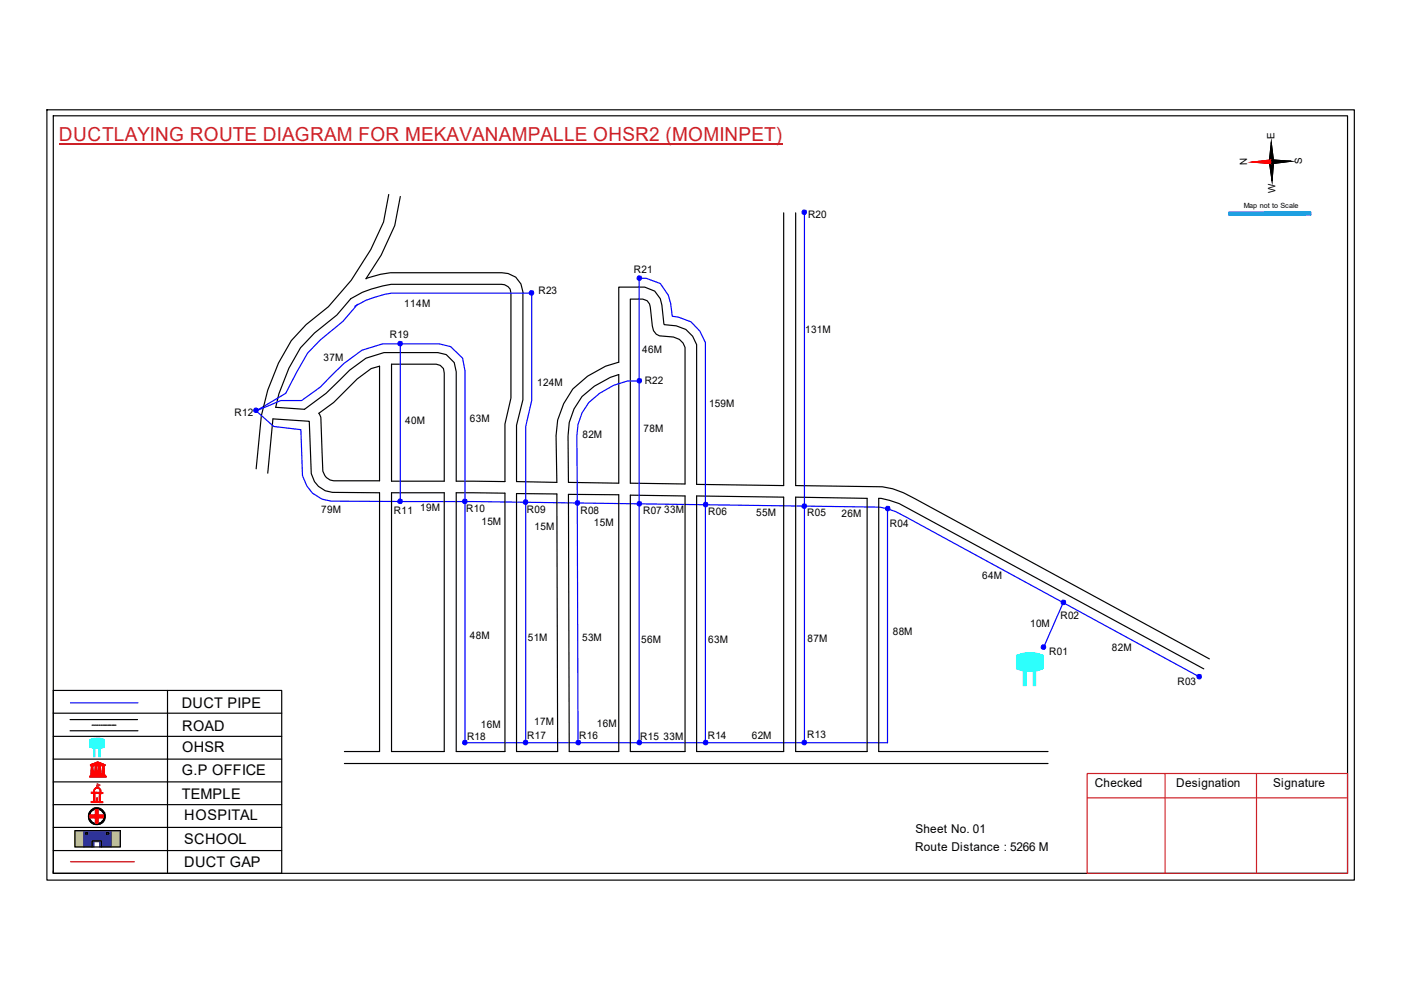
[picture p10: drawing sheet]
<svg xmlns="http://www.w3.org/2000/svg" width="297mm" height="210mm" viewBox="0 0 297 210" stroke-linecap="round" stroke-linejoin="round" font-family="sans-serif">
<path d="M11.3 151.2h48.4M11.3 156.1h48.4M14.9 152.6h14.3M14.9 154.9h14.3M35.5 146.4v38.8M11.3 175.4h48.4M11.3 161h48.4M11.3 165.8h48.4M11.3 170.6h48.4M11.3 180.3h48.4" fill="none" stroke="#000" stroke-width=".25"/>
<path d="M21 158.6h.3v1.8h-.3z" fill-rule="evenodd" fill="#0ffffc"/>
<path d="M21 158.6h.3v1.8h-.3z" fill="none" stroke="#0ffffc" stroke-width=".21"/>
<path d="M19.9 158.6h.2v1.8h-.2z" fill-rule="evenodd" fill="#0ffffc"/>
<path d="M19 156.9l1.6-.4 1.5 .3v1.6l-1.5 .3-1.6-.4zM19.9 158.6h.2v1.8h-.2z" fill="none" stroke="#0ffffc" stroke-width=".21"/>
<path d="M19 156.8a4 4 0 0 1 3.1 0v1.7a4.5 4.5 0 0 1-3-.1z" fill-rule="evenodd" fill="#0ffffc"/>
<path d="M19 156.8a4 4 0 0 1 3.1 0v1.7a4.5 4.5 0 0 1-3-.1z" fill="none" stroke="#0ffffc" stroke-width=".21"/>
<path d="M19 164.6h3.5v.2h-3.5zM19.2 164.3h3.1v.2h-3.1zM19.2 162.1l1.5-.6 1.6 .7zM19.3 162.4l.6-.1-.2 .1 .1 1.7h-.5l.1-1.7zM19.3 164.2h2.8v.1h-2.8zM19.5 162.1l1.2-.5 1.3 .5zM20.1 162.3h.5v1.8h-.5zM20.7 161.7l.2 .1-.2 .3zM20.9 162.3h.5v1.8h-.5zM21.6 162.3l.6 .1h-.1v1.7h-.4l.1-1.7z" fill="none" stroke="#f00" stroke-width=".21"/>
<path d="M21.6 162.3h.5v1.8h-.5z" fill-rule="evenodd" fill="#f00"/>
<path d="M21.6 162.3h.5v1.8h-.5z" fill="none" stroke="#f00" stroke-width=".21"/>
<path d="M20.9 162.3h.5v1.8h-.5z" fill-rule="evenodd" fill="#f00"/>
<path d="M20.9 162.3h.5v1.8h-.5z" fill="none" stroke="#f00" stroke-width=".21"/>
<path d="M20.1 162.3h.5v1.8h-.5z" fill-rule="evenodd" fill="#f00"/>
<path d="M20.1 162.3h.5v1.8h-.5z" fill="none" stroke="#f00" stroke-width=".21"/>
<path d="M19.3 162.3h.5v1.8h-.5z" fill-rule="evenodd" fill="#f00"/>
<path d="M19.3 162.3h.5v1.8h-.5z" fill="none" stroke="#f00" stroke-width=".21"/>
<path d="M20.6 161.7h.4v.4h-.4z" fill-rule="evenodd" fill="#f00"/>
<path d="M19 164.6h3.6v.2h-3.6zM19 164.7h3.6M19.2 164.3h3.1v.2h-3.1zM19.2 164.4h3.1M19.3 164.2h2.8v.1h-2.8zM19.3 164.3h2.8M20.6 161.7h.4v.4h-.4z" fill="none" stroke="#f00" stroke-width=".21"/>
<path d="M19.2 162.1l1-.4a.94 .94 0 0 1 1.1 0l1 .4v.2h-3.1zM19.9 162.1h.7l-.1-.3zM21 161.8l-.1 .3h.7z" fill-rule="evenodd" fill="#f00"/>
<path d="M19.2 162.1l1-.4a.94 .94 0 0 1 1.1 0l1 .4v.2h-3.1zM19.9 162.1l.6-.3 .1 .3zM20.1 168.1h1l-.1 1.9-.9-.1zM20.1 167.2a.73 .73 0 0 1 .9-.2 .73 .73 0 0 1 .4 .9v.2h.4v.1h-.5v1.7l.5 .1v.2l-2.5-.1v-.2h.6v-1.8h-.5v-.1h.5v-.4zM20.1 167.3a.55 .55 0 0 1 1 0l.2 .8-1.4-.1zM20.5 169.2l.1 .6zM20.6 166.5l.1 .5zM21 161.8l.6 .3h-.7z" fill="none" stroke="#f00" stroke-width=".21"/>
<path d="M20.6 166.2l.6 .3-.5 .3z" fill="none" stroke="#e66000" stroke-width=".21"/>
<path d="M20 167.2a.8 .8 0 0 1 1.4 .3v.5l.4 .1v.1l-.5 .1v1.5l.1 .2h.4v.2h-2.5v-.3l.6-.1v-1.6h-.6v-.2h.5zM20.1 167.4l-.2 .6h1.3l-.1-.6-.2-.3h-.5zM20.1 168.3v1.6h.9v-1.7zM20.4 169.2h.3l-.1 .7h-.2z" fill-rule="evenodd" fill="#f00"/>
<path d="M20 167.2a.8 .8 0 0 1 1.4 .3v.5l.4 .1v.1l-.5 .1v1.5l.1 .2h.4v.2h-2.5v-.3l.6-.1v-1.6h-.6v-.2h.5zM20.1 167.4l.3-.3h.5l.2 .3 .1 .6h-1.3zM20.1 168.3l.9-.1v1.7h-.9zM20.4 169.2h.3l-.1 .7h-.2z" fill="none" stroke="#f00" stroke-width=".21"/>
<path d="M20.6 166.5v.5z" fill="#f00"/>
<path d="M20.6 166.5v.5z" fill="none" stroke="#f00" stroke-width=".21"/>
<path d="M20.6 166.5v.5z" fill="#f00"/>
<path d="M20.6 166.5v.5z" fill="none" stroke="#f00" stroke-width=".21"/>
<path d="M20.6 166.5v.5z" fill="#f00"/>
<path d="M20.6 166.5v.5zM20.6 166.5v.5" fill="none" stroke="#f00" stroke-width=".21"/>
<path d="M20.7 166.8l-.1 .2z" fill="#f00"/>
<path d="M20.7 166.8l-.1 .2z" fill="none" stroke="#f00" stroke-width=".21"/>
<path d="M20.7 166.8v.2z" fill="#f00"/>
<path d="M20.7 166.8v.2z" fill="none" stroke="#f00" stroke-width=".21"/>
<path d="M20.6 167h.1z" fill="#f00"/>
<path d="M20.6 167h.1z" fill="none" stroke="#f00" stroke-width=".21"/>
<path d="M20.6 167h.1z" fill="#f00"/>
<path d="M20.6 167h.1z" fill="none" stroke="#f00" stroke-width=".21"/>
<path d="M20.6 166.2l.6 .3-.6 .3z" fill-rule="evenodd" fill="#e66000"/>
<path d="M20.6 166.2l.6 .3-.6 .3z" fill="none" stroke="#e66000" stroke-width=".21"/>
<path d="M11.3 146.4h48.4v38.8h-48.4zM19.5 153.8h.4M20 153.8h.3M20.4 153.8h.4M21 153.8h.2M21.4 153.8h.3M21.9 153.8h.3M22.3 153.8h.3M22.8 153.8h.4M23.2 153.8h.4M23.7 153.8h.4M24.2 153.8h.4" fill="none" stroke="#000" stroke-width=".25"/>
<path d="M14.9 149h14.3" fill="none" stroke="#00f" stroke-width=".25"/>
<g fill="none" stroke="#000" stroke-width=".21">
<path d="M19.3 172a1.38 1.38 0 0 1 2.4 .2 1.49 1.49 0 0 1-.8 2.4 1.59 1.59 0 0 1-1.7-.8 1.59 1.59 0 0 1 .1-1.8z"/>
<circle cx="20.5" cy="173" r="1.81"/>
<circle cx="20.5" cy="173.1" r="1.78"/>
<circle cx="20.5" cy="173.1" r="1.59"/>
</g>
<path d="M18.7 173a1.81 1.81 0 0 1 3.6 0 1.81 1.81 0 0 1-3.6 0zM19.3 172a1.55 1.55 0 0 0 .2 2.2 1.55 1.55 0 0 0 2.2-.1 1.55 1.55 0 0 0-.2-2.2l-.4-.2a1.37 1.37 0 0 0-1.8 .3z" fill-rule="evenodd" fill="#000"/>
<path d="M19.1 172.8h1.2v-1.1h.5v1.1h1.1v.6h-1.1v1.1h-.5v-1.1h-1.2z" fill="none" stroke="#f00" stroke-width=".25"/>
<path d="M19.1 172.8h1.1v-1.1h.6v1.1h1.1v.6h-1.1v1.1h-.6v-1.1h-1.1z" fill-rule="evenodd" fill="#f00"/>
<path d="M19.1 172.8h1.1v-1.1h.6v1.1h1.1v.6h-1.1v1.1h-.6v-1.1h-1.1z" fill="none" stroke="#f00" stroke-width=".21"/>
<path d="M14.9 182.7h13.6" fill="none" stroke="#f00" stroke-width=".25"/>
<path d="M15.9 176.1h1.9v3.5h-1.9zM23.6 176.1h1.9v3.5h-1.9z" fill-rule="evenodd" fill="#c8c92d"/>
<path d="M15.9 176.1h1.9v3.5h-1.9zM23.6 176.1h1.9v3.5h-1.9z" fill="none" stroke="#c8c92d" stroke-width=".21"/>
<path d="M17.7 176.1h5.9v3.5h-2.5v-1.1h-1.2v1.1h-2.2zM18.2 176.5v.4h.3v-.4zM22.6 176.5v.4h.4v-.4z" fill-rule="evenodd" fill="#293189"/>
<path d="M17.7 176.1h5.9v3.5h-2.5v-1.1h-1.2v1.1h-2.2zM18.2 176.5h.3v.4h-.3zM22.6 176.5h.4v.4h-.4z" fill="none" stroke="#293189" stroke-width=".21"/>
<path d="M9.9 23.3h277.2v163.3h-277.2zM11.3 24.6h274.4v160.6h-274.4zM273.7 34.2l-8.2 .2M15.9 176.1h9.6v3.5h-9.6zM18.2 176.5h.4v.4h-.4zM19.5 179.6v-1.3h2v1.3M22.6 176.5h.5v.4h-.5zM11.3 184.8v.4" fill="none" stroke="#000" stroke-width=".25"/>
<path d="M12.5 30.4h153.4M230.5 164h55.2v21.2h-55.2zM230.5 169.2h55.2M247 164v21.2M266.4 164v21.2" fill="none" stroke="#cd2027" stroke-width=".25"/>
<path d="M269.1 34.3h.9l-.3 4.1zM269.5 30.2l.5 4.1h-.9z" fill="#000"/>
<path d="M269.1 34.3h.9l-.3 4.1zM269.5 30.2l.5 4.1h-.9z" fill="none" stroke="#000" stroke-width=".21"/>
<path d="M265.5 34.4l4.1-.5v.8z" fill="#f00"/>
<path d="M265.5 34.4l4.1-.5v.8z" fill="none" stroke="#f00" stroke-width=".21"/>
<path d="M269.6 33.9l4.1 .3-4.1 .5zM269.1 34.3h.9l-.3 4.1zM269.5 30.2l.5 4.1h-.9z" fill="#000"/>
<path d="M269.1 34.3h.9l-.3 4.1zM269.5 30.2l.5 4.1h-.9zM269.6 33.9l4.1 .3-4.1 .5z" fill="none" stroke="#000" stroke-width=".21"/>
<path d="M273.7 34.2l-8.2 .2" fill="none" stroke="#000" stroke-width=".25"/>
<path d="M265.5 34.4l4.1-.5v.8z" fill="#f00"/>
<path d="M265.5 34.4l4.1-.5v.8z" fill="none" stroke="#f00" stroke-width=".21"/>
<path d="M269.6 33.9l4.1 .3-4.1 .5z" fill="#000"/>
<path d="M269.6 33.9l4.1 .3-4.1 .5z" fill="none" stroke="#000" stroke-width=".21"/>
<path d="M269.6 34.3l-4.1 .1" fill="none" stroke="#f00" stroke-width=".25"/>
<path d="M273.7 34.2l-4.1 .1" fill="none" stroke="#000" stroke-width=".25"/>
<path d="M260.6 45h17.2v.6h-17.2z" fill-rule="evenodd" fill="#0093dd"/>
<path d="M260.6 45h17.2v.6h-17.2z" fill="none" stroke="#0093dd" stroke-width=".21"/>
<path d="M260.6 45h17.3v.6h-17.3z" fill="none" stroke="#0093dd" stroke-width=".25"/>
<g fill="none" stroke="#000" stroke-width=".25">
<path d="M82.4 41.2l-1.1 5.9-2.7 5.8-4.1 6.5-4.9 5.6-4.7 3.8-3.1 3.4-2.7 4.8-2.3 5.7-1.4 5.4-1.1 11.3M84.9 41.7l-1.2 6.1-2.9 6.3-3.2 5 3-.9 2.2-.4h23.6a4.2 4.2 0 0 1 4.5 4.1v22.9l-1.4 5.4v11.9l8.6 .2-.2-9.9a15.4 15.4 0 0 1 6.7-12.6l3.8-2.2 2.8-.8v-15.9h5.5l2.1 .8 1.2 1.6 .3 1.4 .5 4.1 2.6 .3 2 .7 1.5 1.5 .8 1.8v29.6l18.5 .3v-57.9M168.7 45.1v57.9l18.4 .2 2.2 .4 2.3 .9 64.8 35.2M66.7 70.6l4.7-3.8 3-3.5a22.4 22.4 0 0 1 8.5-3h23.4a1.89 1.89 0 0 1 2 1.8v22.3l-1.2 5.5v12.2l-10.4-.1v-23.2l-.4-1.9-1.7-1.7-1.8-.4h-11.4l-3.8 1.1-3.5 2.6-5 4.9-4.5 3.4-6.1-.4 .6-2.9 2.2-5.4 2.4-4.4zM83 77.2h9.5l.8 .3 .7 .6 .2 1v22.9h-11.2zM133.6 63.4h2.7l.9 .4 .5 .6 .2 .7 .4 4 .3 1 .5 .8 .7 .3 3 .3 1.3 .5 .7 .7 .4 1v28.9l-11.6-.2zM67.6 87.6l3.1-2.3 5-5 3-2.2 1.8-.5v24.3h-9.8a2.56 2.56 0 0 1-2.3-2l-.4-11.4zM123.4 84.1l2.6-2.2 3.4-1.9 1.8-.6v23l-10.7-.1-.1-9.8 .3-2.9 1-2.9zM56.8 100.3l1.1-11.5 7.7 .5 .4 11.1a4.9 4.9 0 0 0 4.5 4l10 .1v54.8h-7.5M83 104.5h11.2v54.8h-11.2zM96.7 104.5l10.4 .1v54.7h-10.4zM109.5 104.6l8.6 .1 .1 54.6h-8.7z"/>
<path d="M120.5 104.8l10.7 .1v54.4h-10.5zM133.6 105l11.6 .2v54.1h-11.6zM147.7 105.2l18.5 .2v53.9h-18.5zM168.7 105.4l15.2 .3v53.6h-15.2zM255.2 141.8l-62.4-33.9a15.1 15.1 0 0 0-6.5-2.2v53.6h35.9M73 161.9h149.2"/>
</g>
<path d="M170.6 45.1v112.4M75.2 64.9a22.1 22.1 0 0 1 7.9-2.8h29.6v22.8l-1.2 5.5v67.1M75.8 64.5l-3.1 3.7-4.8 3.9-2.7 2.7-4.6 8.6-6.3 3.7M84.9 72.9v33.4M54.3 87.1l3.7 3.3 5.8 .7 .3 9.7a6.7 6.7 0 0 0 6.1 5.5h30.2l86.2 1.2 3.3 1 2.1 1.1 62.3 33.9M54.3 87.1l5.3-2.2h4.4l3.9-2.9 5-5 3.8-2.7 4.4-1.4h12l2.4 .6 2.6 2.4 .5 2.8v78.8h89.6v-49.6M135.5 80.8h-2.4l-3 .9-3 1.7a10.5 10.5 0 0 0-4.8 9.1l.3 65M225.4 127.8l-4.1 9.4M135.5 157.5v-98.5h1.5l3 1.1 1.7 2.5 .5 1.7 .3 2.8a7.2 7.2 0 0 1 7.1 5.5v84.9" fill="none" stroke="#00f" stroke-width=".25"/>
<circle cx="221.3" cy="137.2" r=".49" fill="#00f"/>
<circle cx="221.3" cy="137.2" r=".49" fill="none" stroke="#00f" stroke-width=".21"/>
<circle cx="225.5" cy="127.7" r=".49" fill="#00f"/>
<circle cx="225.5" cy="127.7" r=".49" fill="none" stroke="#00f" stroke-width=".21"/>
<circle cx="254.3" cy="143.4" r=".49" fill="#00f"/>
<circle cx="254.3" cy="143.4" r=".49" fill="none" stroke="#00f" stroke-width=".21"/>
<circle cx="188.2" cy="107.8" r=".49" fill="#00f"/>
<circle cx="188.2" cy="107.8" r=".49" fill="none" stroke="#00f" stroke-width=".21"/>
<circle cx="170.5" cy="107.3" r=".49" fill="#00f"/>
<circle cx="170.5" cy="107.3" r=".49" fill="none" stroke="#00f" stroke-width=".21"/>
<circle cx="149.6" cy="106.9" r=".49" fill="#00f"/>
<circle cx="149.6" cy="106.9" r=".49" fill="none" stroke="#00f" stroke-width=".21"/>
<circle cx="135.6" cy="106.8" r=".49" fill="#00f"/>
<circle cx="135.6" cy="106.8" r=".49" fill="none" stroke="#00f" stroke-width=".21"/>
<circle cx="122.4" cy="106.6" r=".49" fill="#00f"/>
<circle cx="122.4" cy="106.6" r=".49" fill="none" stroke="#00f" stroke-width=".21"/>
<circle cx="111.4" cy="106.4" r=".49" fill="#00f"/>
<circle cx="111.4" cy="106.4" r=".49" fill="none" stroke="#00f" stroke-width=".21"/>
<circle cx="98.6" cy="106.3" r=".49" fill="#00f"/>
<circle cx="98.6" cy="106.3" r=".49" fill="none" stroke="#00f" stroke-width=".21"/>
<circle cx="84.9" cy="106.3" r=".49" fill="#00f"/>
<circle cx="84.9" cy="106.3" r=".49" fill="none" stroke="#00f" stroke-width=".21"/>
<circle cx="98.6" cy="157.4" r=".49" fill="#00f"/>
<circle cx="98.6" cy="157.4" r=".49" fill="none" stroke="#00f" stroke-width=".21"/>
<circle cx="111.4" cy="157.4" r=".49" fill="#00f"/>
<circle cx="111.4" cy="157.4" r=".49" fill="none" stroke="#00f" stroke-width=".21"/>
<circle cx="122.6" cy="157.4" r=".49" fill="#00f"/>
<circle cx="122.6" cy="157.4" r=".49" fill="none" stroke="#00f" stroke-width=".21"/>
<circle cx="135.6" cy="157.4" r=".49" fill="#00f"/>
<circle cx="135.6" cy="157.4" r=".49" fill="none" stroke="#00f" stroke-width=".21"/>
<circle cx="149.6" cy="157.4" r=".49" fill="#00f"/>
<circle cx="149.6" cy="157.4" r=".49" fill="none" stroke="#00f" stroke-width=".21"/>
<circle cx="170.5" cy="157.4" r=".49" fill="#00f"/>
<circle cx="170.5" cy="157.4" r=".49" fill="none" stroke="#00f" stroke-width=".21"/>
<circle cx="54.3" cy="87" r=".49" fill="#00f"/>
<circle cx="54.3" cy="87" r=".49" fill="none" stroke="#00f" stroke-width=".21"/>
<circle cx="135.6" cy="80.7" r=".49" fill="#00f"/>
<circle cx="135.6" cy="80.7" r=".49" fill="none" stroke="#00f" stroke-width=".21"/>
<circle cx="84.9" cy="72.8" r=".49" fill="#00f"/>
<circle cx="84.9" cy="72.8" r=".49" fill="none" stroke="#00f" stroke-width=".21"/>
<circle cx="170.5" cy="45" r=".49" fill="#00f"/>
<circle cx="170.5" cy="45" r=".49" fill="none" stroke="#00f" stroke-width=".21"/>
<circle cx="135.6" cy="58.9" r=".49" fill="#00f"/>
<circle cx="135.6" cy="58.9" r=".49" fill="none" stroke="#00f" stroke-width=".21"/>
<circle cx="112.7" cy="62.1" r=".49" fill="#00f"/>
<circle cx="112.7" cy="62.1" r=".49" fill="none" stroke="#00f" stroke-width=".21"/>
<path d="M219.1 142.1h.5v3.3h-.5z" fill-rule="evenodd" fill="#0ffffc"/>
<path d="M219.1 142.1h.5v3.3h-.5z" fill="none" stroke="#0ffffc" stroke-width=".21"/>
<path d="M217 142.1h.5v3.3h-.5z" fill-rule="evenodd" fill="#0ffffc"/>
<path d="M215.5 139a7.5 7.5 0 0 1 5.6-.1v2.8a7.1 7.1 0 0 1-5.6 0zM217 142.1h.5v3.3h-.5z" fill="none" stroke="#0ffffc" stroke-width=".21"/>
<path d="M215.5 138.9a7.8 7.8 0 0 1 5.6 0v2.8a3.1 3.1 0 0 1-2.2 .6 5.6 5.6 0 0 1-3.3-.5z" fill-rule="evenodd" fill="#0ffffc"/>
<path d="M215.5 138.9a7.8 7.8 0 0 1 5.6 0v2.8a3.1 3.1 0 0 1-2.2 .6 5.6 5.6 0 0 1-3.3-.5z" fill="none" stroke="#0ffffc" stroke-width=".21"/>
<text font-size="4.1" fill="#cd2027" x="12.5" y="29.9">DUCTLAYING ROUTE DIAGRAM FOR MEKAVANAMPALLE OHSR2 (MOMINPET)</text>
<g font-size="3.1">
<text x="38.6" y="150">DUCT PIPE</text>
<text x="38.6" y="154.9">ROAD</text>
<text x="38.6" y="159.5">OHSR</text>
<text x="38.6" y="164.3">G.P OFFICE</text>
<text x="38.6" y="169.3">TEMPLE</text>
<text x="39.1" y="173.9">HOSPITAL</text>
<text x="39.1" y="179">SCHOOL</text>
<text x="39.1" y="183.8">DUCT GAP</text>
</g>
<g font-size="2.6">
<text x="232.1" y="167">Checked</text>
<text x="249.4" y="167">Designation</text>
<text x="270" y="167">Signature</text>
<text x="194.1" y="176.6">Sheet No. 01</text>
<text x="194" y="180.3">Route Distance : 5266 M</text>
</g>
<g font-size="2.2">
<text x="171.3" y="46.1">R20</text>
<text x="134.4" y="57.9">R21</text>
<text x="85.7" y="65.2">114M</text>
<text x="114.2" y="62.4">R23</text>
<text x="82.7" y="71.6">R19</text>
<text x="170.7" y="70.6">131M</text>
<text x="68.6" y="76.5">37M</text>
<text x="136.2" y="74.9">46M</text>
<text x="113.9" y="81.9">124M</text>
<text x="136.7" y="81.4">R22</text>
<text x="49.7" y="88.3">R12</text>
<text x="85.9" y="89.8">40M</text>
<text x="99.6" y="89.5">63M</text>
<text x="150.3" y="86.2">159M</text>
<text x="123.5" y="92.9">82M</text>
<text x="136.4" y="91.6">78M</text>
<text x="68.1" y="108.7">79M</text>
<text x="83.5" y="108.9">R11</text>
<text x="89.1" y="108.4">19M</text>
<text x="98.8" y="108.5">R10</text>
<text x="102.1" y="111.3">15M</text>
<text x="111.7" y="108.8">R09</text>
<text x="113.3" y="112.3">15M</text>
<text x="123.1" y="109">R08</text>
<text x="125.9" y="111.5">15M</text>
<text x="136.4" y="108.9">R07</text>
<text x="140.8" y="108.8">33M</text>
<text x="150.2" y="109.1">R06</text>
<text x="160.3" y="109.4">55M</text>
<text x="171.2" y="109.5">R05</text>
<text x="178.4" y="109.6">26M</text>
<text x="188.7" y="111.8">R04</text>
<text x="208.2" y="122.9">64M</text>
<text x="224.8" y="131.2">R02</text>
<text x="99.6" y="135.5">48M</text>
<text x="111.9" y="136">51M</text>
<text x="123.4" y="136">53M</text>
<text x="135.9" y="136.4">56M</text>
<text x="150.2" y="136.4">63M</text>
<text x="171.2" y="136.1">87M</text>
<text x="189.3" y="134.7">88M</text>
<text x="218.4" y="132.9">10M</text>
<text x="235.8" y="137.9">82M</text>
<text x="222.5" y="138.9">R01</text>
<text x="249.6" y="145.2">R03</text>
<text x="102" y="154.4">16M</text>
<text x="113.2" y="153.8">17M</text>
<text x="126.5" y="154.1">16M</text>
<text x="99" y="156.9">R18</text>
<text x="111.8" y="156.6">R17</text>
<text x="122.8" y="156.7">R16</text>
<text x="135.8" y="156.8">R15</text>
<text x="140.7" y="157">33M</text>
<text x="150.1" y="156.7">R14</text>
<text x="159.4" y="156.6">62M</text>
<text x="171.2" y="156.5">R13</text>
</g>
<g font-size="2.1">
<text x="270.2" y="29.5" transform="rotate(-91 270.2 29.5)">E</text>
<text x="264.5" y="35.1" transform="rotate(-91 264.5 35.1)">N</text>
<text x="276.1" y="34.8" transform="rotate(-91 276.1 34.8)">S</text>
<text x="270.5" y="40.9" transform="rotate(-91 270.5 40.9)">W</text>
</g>
<text font-size="1.5" x="263.7" y="44.2">Map not to Scale</text>
</svg>
